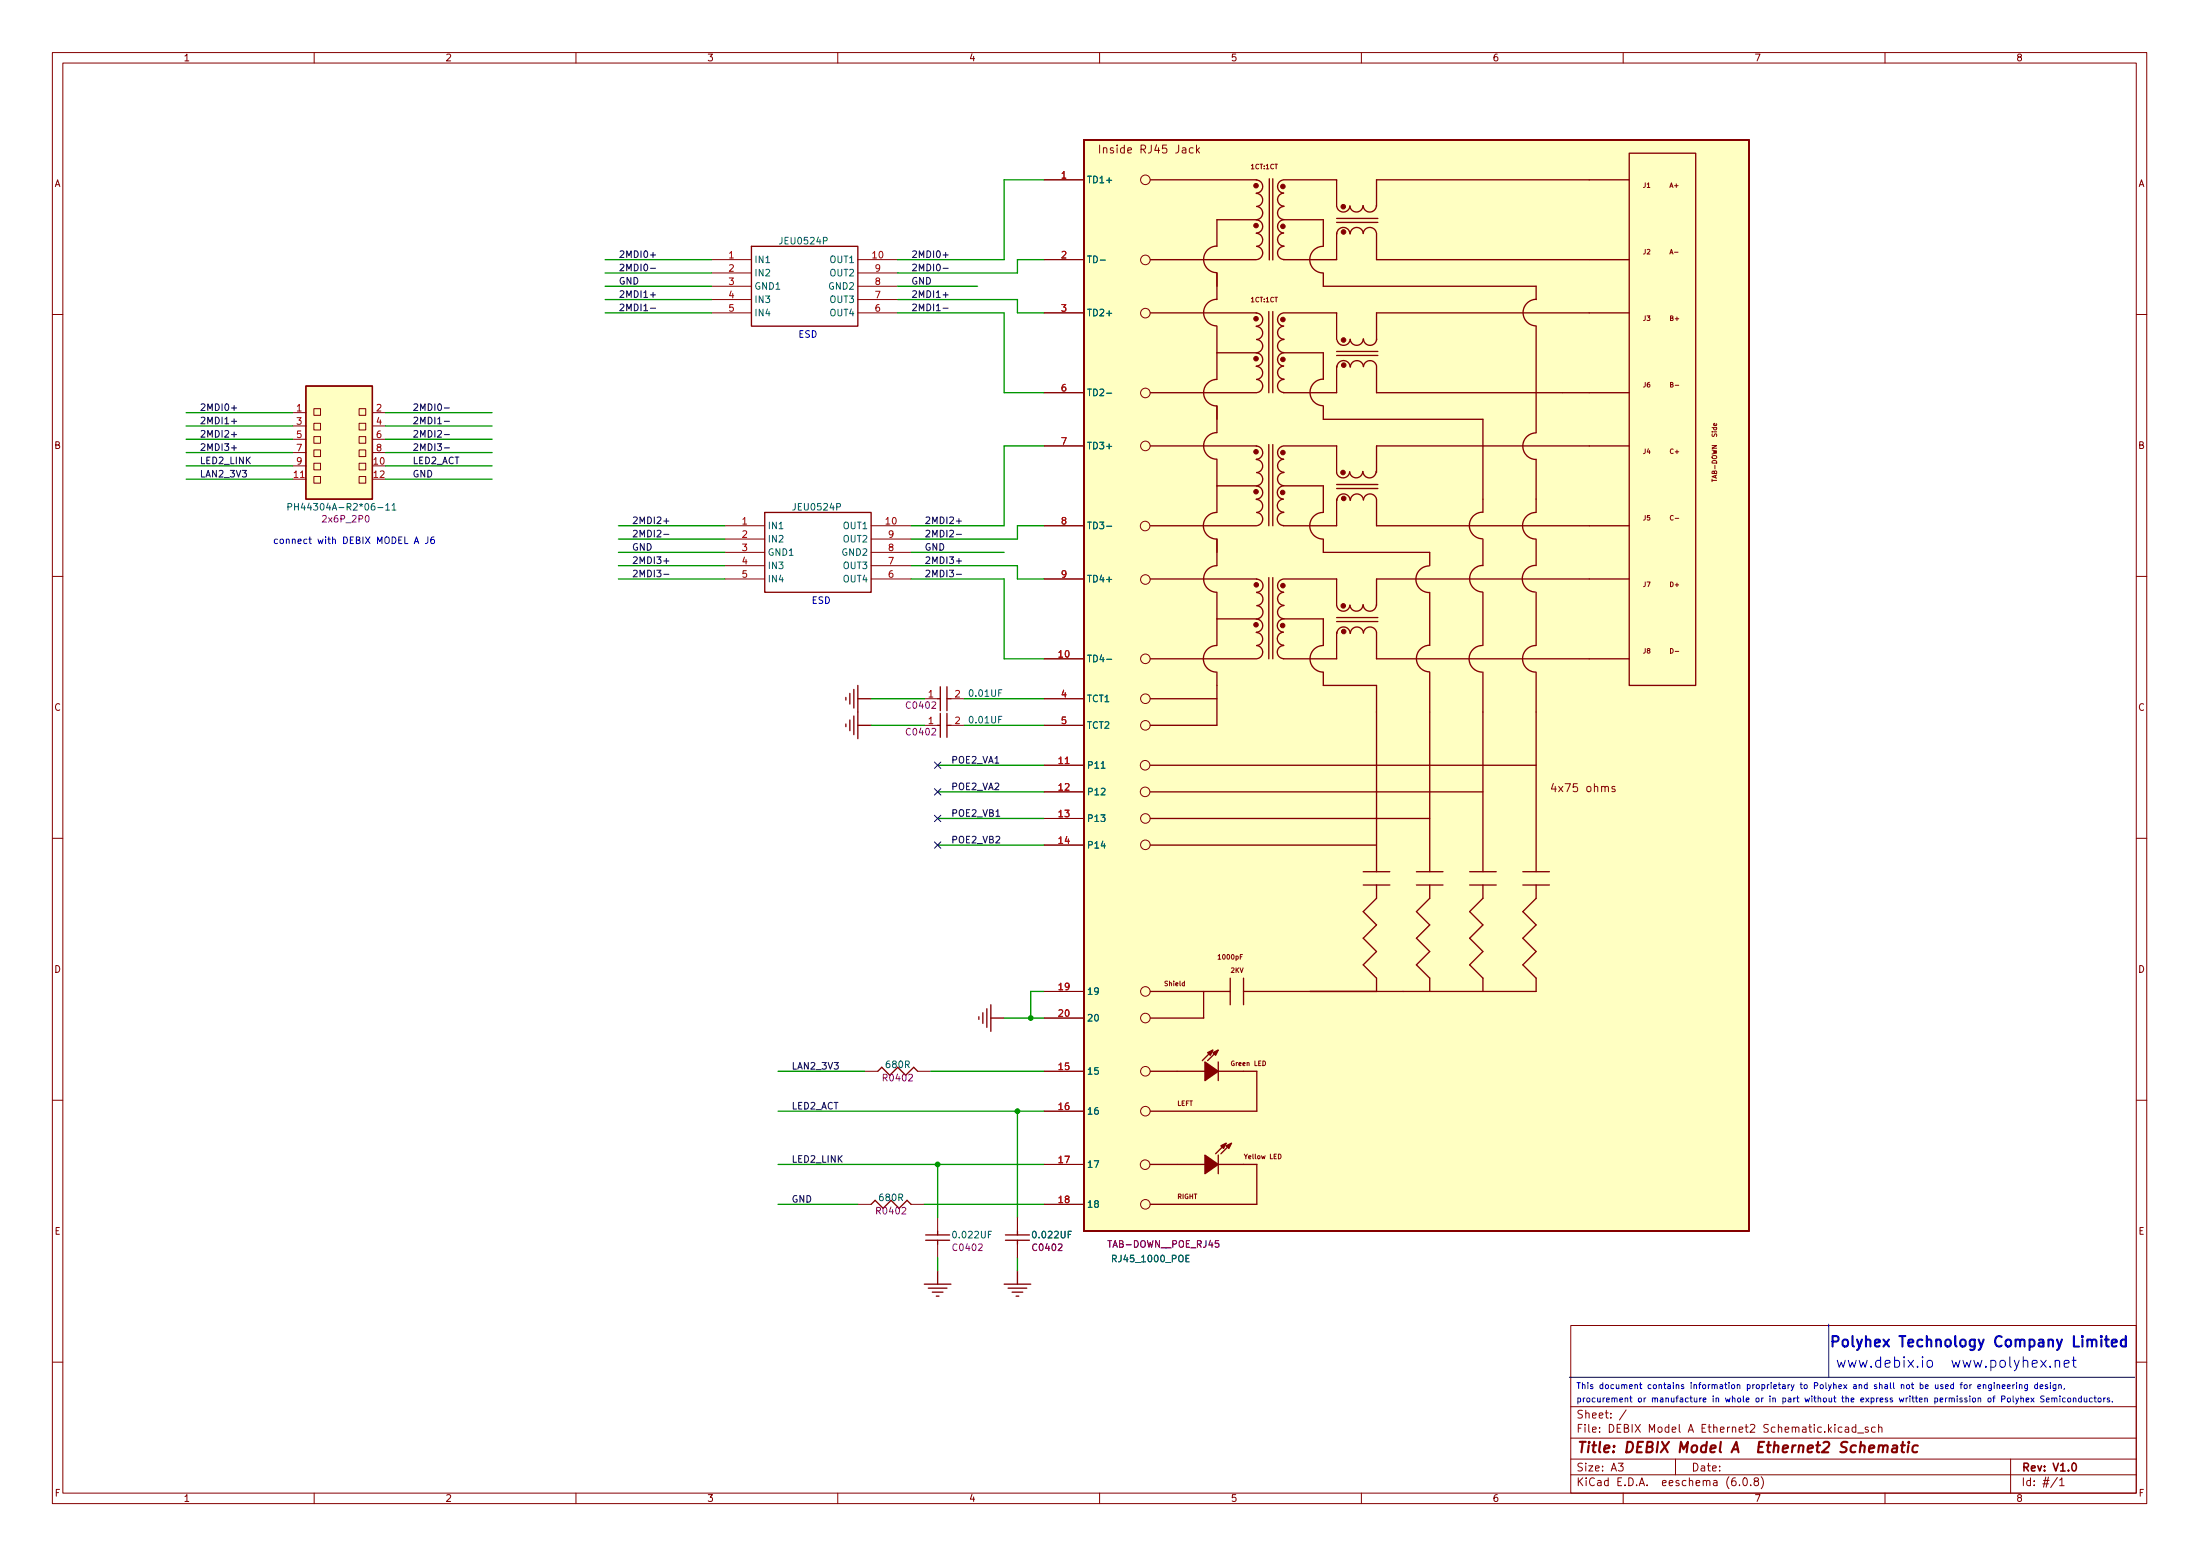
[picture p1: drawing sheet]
<svg xmlns="http://www.w3.org/2000/svg" width="420mm" height="297mm" viewBox="0 0 420 297" stroke-linecap="round" stroke-linejoin="round" font-family="sans-serif">
<g fill="none" stroke="#840000" stroke-width=".19">
<path d="M10 10h400v277h-400zM12 12h396v273h-396zM60 10v2M110 10v2M160 10v2M210 10v2M260 10v2M310 10v2M360 10v2M199.4 34.3h7.6M210 27.7v1.5M228.5 27.7v1.5"/>
<path d="M228.7 28.6l.4 .6M229.1 28.2l-.6 .6M135.9 49.6h7.6M135.9 59.7h7.6M135.9 52.1h7.6M135.9 54.6h7.6M135.9 57.2h7.6M163.8 49.6h7.6M163.8 59.7h7.6M163.8 52.1h7.6M163.8 54.6h7.6M163.8 57.2h7.6"/>
<path d="M199.4 49.6h7.6M199.4 59.7h7.6M10 60h2M55.9 78.8h2.5M59.9 78h1.3v1.3h-1.3zM68.6 78h1.2v1.3h-1.2zM71.1 78.8h2.6M199.4 75h7.6M408 60h2M55.9 91.5h2.5M55.9 81.3h2.5M55.9 83.9h2.5"/>
<path d="M55.9 86.4h2.5M55.9 88.9h2.5M59.9 91h1.3v1.2h-1.3zM59.9 88.4h1.3v1.3h-1.3zM59.9 85.9h1.3v1.3h-1.3zM59.9 83.3h1.3v1.3h-1.3zM59.9 80.8h1.3v1.3h-1.3zM68.6 91h1.2v1.2h-1.2zM68.6 88.4h1.2v1.3h-1.2zM68.6 85.9h1.2v1.3h-1.2zM68.6 83.3h1.2v1.3h-1.2zM68.6 80.8h1.2v1.3h-1.2z"/>
<path d="M71.1 81.3h2.6M71.1 83.9h2.6M71.1 86.4h2.6M199.4 85.1h7.6M327 91.5v.5M327.8 80.9l.1 .2-.2 .2-.4-.1v-.3l.2-.1 .1 .5M10 110h2M138.4 100.4h7.6M138.4 110.5h7.6M138.4 102.9h7.6M138.4 105.4h7.6M138.4 108h7.6"/>
<path d="M166.4 100.4h7.6M166.4 110.5h7.6M166.4 102.9h7.6M166.4 105.4h7.6M166.4 108h7.6M199.4 100.4h7.6M199.4 110.5h7.6M408 110h2M176.5 133.4h2.6M176.5 138.5h2.6M181.6 133.4h2.5M181.6 138.5h2.5"/>
<path d="M199.4 133.4h7.6M199.4 125.8h7.6M199.4 138.5h7.6M199.4 146.1h7.6M199.4 151.2h7.6M199.4 156.2h7.6M308.4 150.2l-.3-.1-.3 .2 .1 .3 .5 .1v.4h-.6M10 160h2M199.4 161.3h7.6M408 160h2M199.4 189.3h7.6M199.4 194.3h7.6"/>
<path d="M10 210h2M165.1 204.5h2.5M175.3 204.5h2.5M199.4 204.5h7.6M199.4 212.1h7.6M408 210h2M163.8 229.9h2.6M174 229.9h2.5M179.1 232.4v2.6M179.1 237.5v2.6M194.3 232.4v2.6M194.3 237.5v2.6"/>
<path d="M199.4 222.3h7.6M199.4 229.9h7.6M244.1 220.3a.45 .45 0 0 1 .6 .5 .45 .45 0 0 1-.6 .4zM300 253h108v32h-108zM10 260h2M300 278.5h108M300 274.5h108M300 268.5h108M309.1 279.3h.9l-.5 .6 .4 .1v.7l-.2 .1-.6-.1M310.6 269.1l-1.3 2M320 278.5v3M350.4 271.9v.2"/>
<path d="M351.8 272.5l-.4-.1-.3 .3 .1 .6h.6M352.4 272.5h.6l.1 .9M353.1 272.8h-.5a.29 .29 0 0 0-.3 .3 .29 .29 0 0 0 .3 .3l.5-.1M354.4 272.5l-.4-.1-.3 .3 .1 .6h.6M354.4 271.9v1.5M354.8 273.6h1.1M356.8 272.5l-.4-.1-.2 .2 .1 .2 .5 .2v.3h-.6M358.1 272.5l-.4-.1-.3 .3 .2 .6h.5M358.8 272.6l.2-.2 .4 .1v.9M358.8 271.9v1.5M384 278.5v6.5M408 260h2"/>
<path d="M60 285v2M110 285v2M160 285v2M210 285v2M260 285v2M300 281.5h108M310 285v2M331.4 282.1a.59 .59 0 0 0-.7 .7v.5l.2 .2 .4 .1 .2-.1 .1-.5-.2-.2-.4-.1-.3 .3M332.2 283.5v.1M333.1 282.2l.1-.1a.8 .8 0 0 1 .5 .8 .8 .8 0 0 1-.5 .7 1 1 0 0 1-.1-1.4zM334.4 283.5v.1M335.3 282.8l-.3-.3 .1-.2 .2-.2 .4 .1 .2 .2-.1 .2-.7 .2-.1 .2 .1 .5 .2 .1 .4-.1 .2-.2-.1-.4-.2-.1"/>
<path d="M336.4 281.9a1.73 1.73 0 0 1 0 2.3M360 285v2M392.9 282l-1.3 2M393.4 282.5l.4-.4v1.5M393.4 283.6h.8"/>
<circle cx="218.7" cy="34.3" r=".91"/>
<circle cx="218.7" cy="59.8" r=".91"/>
<circle cx="218.7" cy="49.6" r=".91"/>
<circle cx="218.7" cy="75" r=".91"/>
<circle cx="218.7" cy="85.1" r=".91"/>
<circle cx="218.7" cy="100.4" r=".91"/>
<circle cx="218.7" cy="110.6" r=".91"/>
<circle cx="218.7" cy="133.4" r=".91"/>
<circle cx="218.7" cy="125.8" r=".91"/>
<circle cx="218.7" cy="138.5" r=".91"/>
<circle cx="218.7" cy="151.2" r=".91"/>
<circle cx="218.7" cy="146.1" r=".91"/>
<circle cx="218.7" cy="156.2" r=".91"/>
<circle cx="218.7" cy="161.3" r=".91"/>
<circle cx="218.7" cy="194.3" r=".91"/>
<circle cx="218.7" cy="189.3" r=".91"/>
<circle cx="218.7" cy="204.5" r=".91"/>
<circle cx="218.7" cy="212.1" r=".91"/>
<circle cx="218.7" cy="222.3" r=".91"/>
<circle cx="218.7" cy="229.9" r=".91"/>
</g>
<path d="M395.9 279.4l.1-.1a.8 .8 0 0 1 .6 .8 .8 .8 0 0 1-.6 .7 1 1 0 0 1-.1-1.4z" fill="none" stroke="#840000" stroke-width=".3"/>
<path d="M358.8 276.1a.49 .49 0 0 1 .9 .1l-.2 1M358.9 275.9l-.2 1.3M359.7 276.2a.51 .51 0 0 1 .8-.2l-.1 1.2M361.5 276h.8l-.1 1.2M362.3 276.4l-.7 .1a.4 .4 0 0 0-.3 .3 .4 .4 0 0 0 .2 .4l.7-.1M363 275.9h.8M363.4 275.2l-.2 1.8 .1 .1 .3 .1M364.5 275.9l-.2 1.3M364.6 275.2l-.1 .2M366.3 276a.66 .66 0 0 0-1 .3l-.1 .6 .2 .2h.7" fill="none" stroke="#840000" stroke-width=".4"/>
<g fill="none" stroke="#840000" stroke-width=".25">
<path d="M207 26.8h127v208.2h-127zM207 26.7h127v208.3h-127zM219.7 34.3h20.3M239.9 34.4a1.26 1.26 0 0 1 1.3 1.2 1.26 1.26 0 0 1-1.3 1.3M239.9 36.9a1.25 1.25 0 0 1 1.2 1.2 1.25 1.25 0 0 1-1.1 1.3M240 39.4a1.27 1.27 0 0 1 1.1 1.2 1.27 1.27 0 0 1-.9 1.3M242.4 34.1v15.5M243.1 34.1v15.5M245 34.4a1.27 1.27 0 0 0-1 1.3 1.27 1.27 0 0 0 1.2 1.2M245.1 36.9a1.25 1.25 0 0 0-1.1 1.3 1.25 1.25 0 0 0 1.2 1.2M245.1 34.3h10.2v5.1M245.2 39.4a1.26 1.26 0 0 0-1.2 1.3 1.26 1.26 0 0 0 1.2 1.2"/>
<path d="M257.8 39.3a1.27 1.27 0 0 1-1.2 1.2 1.27 1.27 0 0 1-1.3-1M260.3 39.3a1.25 1.25 0 0 1-1.2 1.2 1.25 1.25 0 0 1-1.3-1.1M262.9 39.2a1.26 1.26 0 0 1-1.3 1.3 1.26 1.26 0 0 1-1.3-1.2M311.1 29.2h12.7v101.6h-12.7zM311.1 34.3h-48.2v5.1M143.5 47h20.3v15.3h-20.3zM219.7 49.6h20.3M219.7 59.7h20.3M232.4 57.1a2.54 2.54 0 0 0-2.5 2.6 2.54 2.54 0 0 0 2.4 2.5M232.4 47a2.54 2.54 0 0 0-2.5 2.5 2.54 2.54 0 0 0 2.4 2.6M232.4 52.1v5.1M239.9 59.8a1.25 1.25 0 0 1 1.3 1.2 1.25 1.25 0 0 1-1.3 1.3"/>
<path d="M239.9 42a1.26 1.26 0 0 1 1.3 1.2 1.26 1.26 0 0 1-1.3 1.3M239.9 44.5a1.25 1.25 0 0 1 1.2 1.2 1.25 1.25 0 0 1-1.1 1.3M240 47a1.27 1.27 0 0 1 1.1 1.2 1.27 1.27 0 0 1-.9 1.3M240 41.9h-7.6v5.1M242.3 59.5v15.5M243.1 59.5v15.5M245 59.8a1.27 1.27 0 0 0-1 1.3 1.27 1.27 0 0 0 1.2 1.2M245 42a1.27 1.27 0 0 0-1 1.3 1.27 1.27 0 0 0 1.2 1.2M245.1 44.5a1.25 1.25 0 0 0-1.1 1.3 1.25 1.25 0 0 0 1.2 1.2M245.1 41.9h7.6v5.1M245.1 59.7h10.2v5.1M245.2 47a1.25 1.25 0 0 0-1.2 1.3 1.25 1.25 0 0 0 1.2 1.2"/>
<path d="M252.7 47a2.54 2.54 0 0 0-2.6 2.5 2.54 2.54 0 0 0 2.5 2.6M252.7 52.1v2.5h40.7v2.6M255.3 44.5v5.1h-10.2M255.3 42.5h7.8M255.3 41.7h7.8M257.8 44.6a1.26 1.26 0 0 0-1.3-1.2 1.26 1.26 0 0 0-1.2 1.3M260.3 44.5a1.25 1.25 0 0 0-1.2-1.1 1.25 1.25 0 0 0-1.2 1.2M262.8 44.4a1.27 1.27 0 0 0-1.3-1 1.27 1.27 0 0 0-1.2 1.2M262.9 44.5v5.1h48.2M293.4 57.1a2.54 2.54 0 0 0-2.5 2.6 2.54 2.54 0 0 0 2.4 2.5M311.1 59.7h-48.2v5.1M58.4 73.7h12.7v21.6h-12.7z"/>
<path d="M219.7 75h20.3M232.4 72.4a2.54 2.54 0 0 0-2.5 2.5 2.54 2.54 0 0 0 2.4 2.6M232.4 62.3v10.1M232.4 77.5v5.1M232.4 67.3h7.6M239.9 67.4a1.25 1.25 0 0 1 1.3 1.2 1.25 1.25 0 0 1-1.3 1.3M239.9 69.9a1.25 1.25 0 0 1 1.2 1.2 1.25 1.25 0 0 1-1.1 1.3M239.9 62.3a1.25 1.25 0 0 1 1.2 1.2 1.25 1.25 0 0 1-1.1 1.3M240 72.4a1.27 1.27 0 0 1 1.1 1.2 1.27 1.27 0 0 1-.9 1.3M240 64.8a1.27 1.27 0 0 1 1.1 1.2 1.27 1.27 0 0 1-.9 1.3M245 67.4a1.27 1.27 0 0 0-1 1.3 1.27 1.27 0 0 0 1.2 1.2M245.1 69.9a1.25 1.25 0 0 0-1.1 1.3 1.25 1.25 0 0 0 1.2 1.2"/>
<path d="M245.1 62.3a1.25 1.25 0 0 0-1.1 1.3 1.25 1.25 0 0 0 1.2 1.2M245.1 67.3h7.6v5.1M245.2 72.4a1.25 1.25 0 0 0-1.2 1.3 1.25 1.25 0 0 0 1.2 1.2M245.2 64.8a1.25 1.25 0 0 0-1.2 1.3 1.25 1.25 0 0 0 1.2 1.2M252.7 72.4a2.54 2.54 0 0 0-2.5 2.5 2.54 2.54 0 0 0 2.5 2.6M252.7 77.5v2.5h30.5v17.8M255.3 69.9v5.1h-10.2M255.3 67.9h7.8M255.3 67.1h7.8M257.8 70.1a1.26 1.26 0 0 0-1.2-1.3 1.26 1.26 0 0 0-1.3 1.3M257.9 64.8a1.27 1.27 0 0 1-1.2 1.1 1.27 1.27 0 0 1-1.3-1M260.3 64.7a1.25 1.25 0 0 1-1.1 1.2 1.25 1.25 0 0 1-1.3-1.1"/>
<path d="M260.4 70a1.25 1.25 0 0 0-1.3-1.2 1.25 1.25 0 0 0-1.2 1.3M262.9 69.8a1.27 1.27 0 0 0-1.3-1 1.27 1.27 0 0 0-1.2 1.2M262.9 69.9v5.1h48.2M262.9 64.7a1.26 1.26 0 0 1-1.2 1.2 1.26 1.26 0 0 1-1.3-1.2M293.4 62.3v20.3M146 97.8h20.4v15.3h-20.4zM219.7 85.1h20.3M232.3 97.8a2.54 2.54 0 0 0-2.5 2.5 2.54 2.54 0 0 0 2.5 2.6M232.4 82.6a2.54 2.54 0 0 0-2.5 2.5 2.54 2.54 0 0 0 2.4 2.6M232.4 87.7v10.1M232.4 92.7h7.6M239.9 92.8a1.25 1.25 0 0 1 1.3 1.2 1.25 1.25 0 0 1-1.3 1.3"/>
<path d="M239.9 85.2a1.25 1.25 0 0 1 1.3 1.2 1.25 1.25 0 0 1-1.3 1.3M239.9 95.3a1.25 1.25 0 0 1 1.2 1.2 1.25 1.25 0 0 1-1.1 1.3M239.9 87.7a1.25 1.25 0 0 1 1.2 1.2 1.25 1.25 0 0 1-1.1 1.3M240 97.8a1.27 1.27 0 0 1 1.1 1.2 1.27 1.27 0 0 1-.9 1.3M240 90.2a1.27 1.27 0 0 1 1.1 1.2 1.27 1.27 0 0 1-.9 1.3M242.3 84.9v15.5M243.1 84.9v15.5M244.9 92.8a1.27 1.27 0 0 0-1 1.3 1.27 1.27 0 0 0 1.2 1.2M245 85.2a1.27 1.27 0 0 0-1 1.3 1.27 1.27 0 0 0 1.2 1.2M245.1 95.3a1.25 1.25 0 0 0-1.2 1.3 1.25 1.25 0 0 0 1.3 1.2M245.1 87.7a1.25 1.25 0 0 0-1.1 1.3 1.25 1.25 0 0 0 1.2 1.2M245.1 92.7h7.6v5.1"/>
<path d="M245.1 85.1h10.2v5.1M245.2 97.8a1.25 1.25 0 0 0-1.3 1.3 1.25 1.25 0 0 0 1.3 1.2M245.2 90.2a1.25 1.25 0 0 0-1.2 1.3 1.25 1.25 0 0 0 1.2 1.2M252.7 97.8a2.54 2.54 0 0 0-2.6 2.5 2.54 2.54 0 0 0 2.5 2.6M255.3 95.3v5.1h-10.2M255.3 93.3h7.8M255.3 92.5h7.8M257.8 90.1a1.27 1.27 0 0 1-1.2 1.1 1.27 1.27 0 0 1-1.3-1M257.8 95.5a1.26 1.26 0 0 0-1.2-1.2 1.26 1.26 0 0 0-1.3 1.2M260.2 90a1.25 1.25 0 0 1-1.1 1.2 1.25 1.25 0 0 1-1.3-1.1M260.4 95.4a1.25 1.25 0 0 0-1.3-1.1 1.25 1.25 0 0 0-1.2 1.2M260.4 95.5a1.26 1.26 0 0 1 1.2-1.2 1.26 1.26 0 0 1 1.3 1v5.1h48.2"/>
<path d="M262.8 90a1.25 1.25 0 0 1-1.2 1.2 1.25 1.25 0 0 1-1.3-1.2M283.1 97.8a2.54 2.54 0 0 0-2.5 2.5 2.54 2.54 0 0 0 2.5 2.6M293.3 97.8a2.54 2.54 0 0 0-2.5 2.5 2.54 2.54 0 0 0 2.4 2.6M293.4 82.6a2.54 2.54 0 0 0-2.6 2.6 2.54 2.54 0 0 0 2.5 2.5M293.4 87.7v10.1M311.1 85.1h-48.2v5.1M219.7 100.4h20.3M219.7 110.5h20.3M232.4 108a2.54 2.54 0 0 0-2.5 2.5 2.54 2.54 0 0 0 2.4 2.6M232.4 102.9v5.1M232.4 113.1v10.1M232.4 118.1h7.6"/>
<path d="M239.9 118.2a1.25 1.25 0 0 1 1.3 1.2 1.25 1.25 0 0 1-1.3 1.3M240 110.6a1.25 1.25 0 0 1 1.2 1.2 1.25 1.25 0 0 1-1.2 1.3M240 113.1a1.25 1.25 0 0 1 1.2 1.2 1.25 1.25 0 0 1-1.1 1.3M240 115.6a1.27 1.27 0 0 1 1.2 1.2 1.27 1.27 0 0 1-1 1.3M242.3 110.3v15.5M243.1 110.3v15.5M244.9 118.2a1.27 1.27 0 0 0-1 1.3 1.27 1.27 0 0 0 1.2 1.2M245 110.6a1.27 1.27 0 0 0-1 1.3 1.27 1.27 0 0 0 1.2 1.2M245.1 113.1a1.25 1.25 0 0 0-1.1 1.3 1.25 1.25 0 0 0 1.2 1.2M245.1 118.1h7.6v5.1a2.54 2.54 0 0 0-2.5 2.5 2.54 2.54 0 0 0 2.5 2.6M245.1 110.5h10.2v5.1M245.2 115.6a1.25 1.25 0 0 0-1.2 1.3 1.25 1.25 0 0 0 1.2 1.2"/>
<path d="M252.7 102.9v2.5h20.3v2.6M255.3 118.7h7.8M255.3 117.9h7.8M257.8 115.5a1.27 1.27 0 0 1-1.2 1.2 1.27 1.27 0 0 1-1.3-1M260.3 115.5a1.25 1.25 0 0 1-1.2 1.2 1.25 1.25 0 0 1-1.3-1.1M262.9 115.4a1.26 1.26 0 0 1-1.3 1.3 1.26 1.26 0 0 1-1.3-1.2M272.9 108a2.54 2.54 0 0 0-2.5 2.6 2.54 2.54 0 0 0 2.5 2.5M273 113.1v10.1M283.2 107.9a2.54 2.54 0 0 0-2.5 2.6 2.54 2.54 0 0 0 2.4 2.5M283.2 102.9v5.1M283.2 113.1v10.1M293.2 107.9a2.54 2.54 0 0 0-2.5 2.6 2.54 2.54 0 0 0 2.5 2.5"/>
<path d="M293.4 102.9v5.1M293.4 113.1v10.1M311.1 110.5h-48.2v5.1M161.5 133.1v.5M161.5 138.2v.5M162.3 132.4v2M162.3 137.5v2M163.1 131.6v3.6M163.1 136.7v3.5M163.8 133.4h2.6M163.8 138.5h2.6M163.8 130.8v10.2"/>
<path d="M179.1 133.4h.5M179.1 138.5h.5M179.6 131.1v4.6M179.6 136.2v4.6M180.8 133.4h.8M180.8 131.1v4.6M180.8 136.2v4.6M180.8 138.5h.8M219.7 125.8h20.3M219.7 133.4h12.7M232.3 123.2a2.54 2.54 0 0 0-2.5 2.5 2.54 2.54 0 0 0 2.5 2.6M232.4 128.3v10.2h-12.7"/>
<path d="M239.9 120.7a1.25 1.25 0 0 1 1.2 1.2 1.25 1.25 0 0 1-1.1 1.3M240 123.2a1.27 1.27 0 0 1 1.1 1.2 1.27 1.27 0 0 1-.9 1.3M245.1 120.7a1.25 1.25 0 0 0-1.2 1.3 1.25 1.25 0 0 0 1.3 1.2M245.2 123.2a1.25 1.25 0 0 0-1.3 1.3 1.25 1.25 0 0 0 1.3 1.2M252.7 128.3v2.5h10.2v35.6M255.3 120.7v5.1h-10.2M257.8 120.9a1.26 1.26 0 0 0-1.2-1.2 1.26 1.26 0 0 0-1.3 1.2M260.4 120.8a1.25 1.25 0 0 0-1.3-1.1 1.25 1.25 0 0 0-1.2 1.2M260.4 120.9a1.26 1.26 0 0 1 1.2-1.2 1.26 1.26 0 0 1 1.3 1v5.1h48.2M273 123.2a2.54 2.54 0 0 0-2.5 2.5 2.54 2.54 0 0 0 2.5 2.6M273 128.3v38.1M283.1 123.2a2.54 2.54 0 0 0-2.5 2.5 2.54 2.54 0 0 0 2.4 2.6"/>
<path d="M283.2 128.3v38.1M293.3 123.2a2.54 2.54 0 0 0-2.5 2.5 2.54 2.54 0 0 0 2.4 2.6M293.4 128.3v38.1M219.7 156.2h53.3M219.7 151.2h63.5M219.7 146.1h73.7M219.7 161.3h43.2M260.3 168.9h5.1M260.3 166.4h5.1M262.9 168.9v2.6l-2.6 2.5 2.6 2.6-2.6 2.5 2.6 2.5-2.6 2.6 2.6 2.5v2.6M270.5 168.9h5.1M270.5 166.4h5.1"/>
<path d="M273 168.9v2.6l-2.5 2.5 2.5 2.6-2.5 2.5 2.5 2.5-2.5 2.6 2.5 2.5v2.6M280.7 168.9h5M280.7 166.4h5M283.2 168.9v2.6l-2.5 2.5 2.5 2.6-2.5 2.5 2.5 2.5-2.5 2.6 2.5 2.5v2.6M290.8 168.9h5.1M290.8 166.4h5.1M293.4 168.9v2.6l-2.6 2.5 2.6 2.6-2.6 2.5 2.6 2.5-2.6 2.6 2.6 2.5v2.6h-55.9M186.9 194.1v.5M187.7 193.3v2.1M188.5 192.6v3.5M189.2 191.8v5.1M189.2 194.3h2.6"/>
<path d="M219.7 189.3h15.2M229.9 189.3v5h-10.2M234.9 186.7v5.1M237.5 186.7v5.1M167.6 204.5l.8-.8 1.5 1.6 1.5-1.6 1.6 1.6 1.5-1.6 .8 .8M219.7 204.5h10.4M231.1 201l-1.5 1.5M232.2 204.5h7.8v7.6h-20.3M232.2 201l-1.6 1.5M232.7 202.7v3.6M233.7 218.7l-1.5 1.6M234.7 218.7l-1.5 1.6"/>
<path d="M166.4 229.9l.7-.8 1.6 1.6 1.5-1.6 1.5 1.6 1.5-1.6 .8 .8M176.8 236.8h4.6M176.8 235.7h4.6M179.1 235v.7M179.1 236.8v.7M192 236.8h4.6M192 235.7h4.6M194.3 235v.7M194.3 236.8v.7M219.7 222.3h10.4M232.2 222.3h7.8v7.6h-20.3M232.7 220.5v3.6"/>
<path d="M176.5 245.1h5.1M177.3 245.9h3.5M178.1 246.7h2M178.8 247.4h.5M179.1 242.6v2.5M191.8 245.1h5M192.5 245.9h3.6M193.3 246.7h2M194.1 247.4h.5M194.3 242.6v2.5"/>
</g>
<g fill="#ffffc2" stroke="#ffffc2" stroke-width=".19">
<path d="M311.1 29.2h12.7v101.6h-12.7z"/>
<path d="M207 26.8h127v208.2h-127z"/>
<path d="M207 26.7h127v208.3h-127z"/>
<path d="M58.4 73.7h12.7v21.6h-12.7z"/>
</g>
<g fill="#840000" stroke="#840000" stroke-width=".19">
<circle cx="239.9" cy="119.3" r=".43"/>
<circle cx="239.9" cy="93.9" r=".43"/>
<circle cx="239.9" cy="86.2" r=".43"/>
<circle cx="239.9" cy="68.5" r=".43"/>
<circle cx="239.9" cy="60.8" r=".43"/>
<circle cx="239.9" cy="43.1" r=".43"/>
<circle cx="239.9" cy="35.4" r=".43"/>
<circle cx="239.9" cy="111.6" r=".43"/>
<circle cx="245" cy="119.4" r=".43"/>
<circle cx="245" cy="94" r=".43"/>
<circle cx="245" cy="111.8" r=".43"/>
<circle cx="245" cy="86.4" r=".43"/>
<circle cx="245" cy="68.6" r=".43"/>
<circle cx="245" cy="61" r=".43"/>
<circle cx="245" cy="43.2" r=".43"/>
<circle cx="245" cy="35.6" r=".43"/>
<circle cx="256.5" cy="90.2" r=".43"/>
<circle cx="256.5" cy="115.7" r=".43"/>
<circle cx="256.5" cy="39.5" r=".43"/>
<circle cx="256.6" cy="64.9" r=".43"/>
<circle cx="256.6" cy="44.3" r=".43"/>
<circle cx="256.6" cy="120.6" r=".43"/>
<circle cx="256.6" cy="95.2" r=".43"/>
<circle cx="256.6" cy="69.7" r=".43"/>
</g>
<g fill="#840000" stroke="#840000" stroke-width=".25">
<path d="M230.6 201l1-.6-.5 1.1z"/>
<path d="M231.6 201l1.1-.6-.5 1.1z"/>
<path d="M230.1 220.5l2.6 1.8-2.6 1.8z"/>
<path d="M230.1 202.7l2.6 1.8-2.6 1.8z"/>
<path d="M233.2 218.7l1-.5-.5 1z"/>
<path d="M234.2 218.7l1-.5-.5 1z"/>
</g>
<g fill="none" stroke="#006464" stroke-width=".19">
<path d="M210.1 49.7h1M211.3 75.1h1M55 96.8l.6-.1 .1-.2v-.3l-.7-.1v1.3M56.3 96.1v1.3M56.3 96.7h.7M73.7 96.5l.3-.4v1.3M73.7 97.4h.7M74.9 96.5l.4-.4v1.3M74.9 97.4h.7M211.3 100.5h1M211.3 125.9h1M210.3 146.7h.7"/>
<path d="M227.1 239.6h-.6v1.3h.6"/>
</g>
<g fill="none" stroke="#0f0f0f" stroke-width=".19">
<path d="M124.2 48.7h1M124.2 58.8h1M124.2 56.3h1M124.2 51.2h1M180.1 48.7h1M180.1 58.8h1M180.1 56.3h1M180.1 51.2h1M44.2 77.9h1M84.9 77.9h.9M44.2 80.4h1M44.2 85.5h1"/>
<path d="M44.2 83h1M84.9 80.4h.9M84.9 85.5h.9M84.9 83h.9M126.8 99.5h.9M182.7 99.5h.9M126.8 109.6h.9M126.8 102h.9M126.8 107.1h.9M182.7 109.6h.9M182.7 102h.9M182.7 107.1h.9"/>
<path d="M190.2 155.8h.7"/>
</g>
<g fill="none" stroke="#0000c2" stroke-width=".19">
<path d="M79.1 103.8l.4-1.3 .5 1.3M79.2 103.4h.6M81.7 102.5v1.1l-.5 .2M82.9 102.5l-.4 .1a.85 .85 0 0 0 0 1.2l.4-.2 .1-.4-.3-.2h-.2l-.2 .2M349.2 252.8v10.1M389.7 259.7l1.1 1.3M390.8 259.7l-1.1 1.3M392.5 259.9a.5 .5 0 0 1 .9 .1v1M392.5 259.7v1.3M395.7 259.7h.8M396 259v1.7l.1 .2 .4 .1M375.2 264.4l.1-.1 .4 .1-.1 .6h-.4z"/>
<path d="M376.2 264.3v.8M376.5 264.3l-.3 .2M377.7 264.7l.6-.1-.1-.2-.3-.1-.2 .2 .1 .5h.4M378.8 264.4h.4l.1 .7M378.8 264.3v.8M380.3 264.3v1l-.2 .2-.3-.1M380.3 264.4l-.3-.1-.2 .2 .1 .5h.4M380.9 263.9v.2M380.9 264.3v.8M381.4 264.4h.4l.1 .7M381.4 264.3v.8M382.3 267.1l.5-.1 .1-.4-.6-.1v1.1"/>
<path d="M382.4 264.7l.5-.1v-.2l-.3-.1-.2 .2v.5h.5M383.4 264.7l.5-.1v-.2l-.4-.1-.1 .2v.5h.5M383.5 266.9h.3l.2 .2v.3l-.2 .2-.4-.2zM384.4 264.3v.8M384.5 266.5v1l.1 .1M384.7 264.3l-.3 .2M385 266.9l.2 .7M385.1 263.9v.2M385.1 264.3v.8M385.5 266.9l-.4 1-.1 .1M385.7 264.4h.4l.1 .7M385.7 264.3v.8"/>
<path d="M385.9 267l.5-.1v.7M385.9 266.5v1.1M386.9 267.3l.6-.2-.1-.2h-.3l-.2 .1 .1 .6h.4M387.2 264.3v1l-.2 .2-.3-.1M387.2 264.4l-.3-.1-.2 .2 .1 .5h.4M387.9 266.9l.6 .7M388.5 266.9l-.6 .7M389.1 264.4l-.3-.1-.2 .2 .1 .5h.4M389.1 263.9v1.2M389.6 264.7l.6-.1-.1-.2-.3-.1-.2 .2 .1 .5h.4M390.4 266.5h-.5l-.2 .2 .1 .3 .5 .2v.3l-.6 .1M390.8 267.3l.6-.2-.1-.2h-.3l-.2 .1 .1 .6h.4"/>
<path d="M391 264.4l-.2-.1-.2 .2 .1 .2 .3 .1v.2h-.4M391.5 260.8v.2v-.1v-.1v.2M391.6 263.9v.2M391.6 264.3v.8M391.9 267l.4-.1 .1 .7M391.9 266.9v.7M392.4 267l.1-.1h.3v.7M392.6 264.3v1l-.2 .2-.3-.1M392.6 264.4l-.3-.1-.2 .2 .1 .5h.4M393.2 264.4h.4l.1 .7M393.2 264.3v.8M393.4 266.5v.1"/>
<path d="M393.4 266.9v.7M394.2 260.3l1-.1-.1-.4-.6-.1-.3 .3 .1 .9h.8M394.3 265l-.1 .3M394.4 266.9h-.3l-.2 .2 .1 .5h.4M395 266.9h.3l.2 .2v.3l-.2 .2-.4-.2zM396 267l.4-.1 .1 .7M396 266.9v.7M397.5 266.9h-.3l-.2 .2 .1 .5h.4M397.5 266.5v1.1M398 266.9l.1 .7 .4-.1M398.5 266.9v.7M399.6 266.9h-.3l-.3 .2 .1 .5h.5"/>
<path d="M399.9 266.9h.4M400.1 266.5v1l.2 .1M400.8 266.9h.3l.2 .2v.3l-.2 .2-.4-.2zM401.8 266.9v.7M402.1 266.9l-.3 .2M402.9 266.9h-.3l-.2 .1 .1 .2 .4 .1v.3h-.5M403.4 267.5v.1"/>
</g>
<path d="M401.3 255.1h-.1l.1 .1v-.1v.1M401.3 255.7v1.4M402 255.7h.7M402.3 255.1v1.7l.1 .2 .3 .1M403.3 256.4l1-.2-.1-.4-.6-.1-.3 .3 .1 1h.8M406 255.8l-.6-.1-.4 .4v.6l.2 .3h.8M406 255.1v2" fill="none" stroke="#0000c2" stroke-width=".4"/>
<path d="M299.7 262.9h108" fill="none" stroke="#000" stroke-width=".19"/>
<g fill="none" stroke="#009600" stroke-width=".25">
<path d="M199.4 34.3h-7.6v15.3h-20.4M115.6 57.2h20.3M115.6 59.7h20.3M115.6 49.6h20.3M115.6 52.1h20.3M115.6 54.6h20.3M171.4 57.2h22.9v2.5h5.1M171.4 59.7h20.4v15.3h7.6M171.4 54.6h15.3M199.4 49.6h-5.1v2.5h-22.9M35.6 78.8h20.3M73.7 78.8h20.3"/>
<path d="M35.6 86.4h20.3M35.6 88.9h20.3M35.6 83.9h20.3M35.6 91.5h20.3M35.6 81.3h20.3M73.7 86.4h20.3M73.7 88.9h20.3M73.7 83.9h20.3M73.7 91.5h20.3M73.7 81.3h20.3M199.4 85.1h-7.6v15.3h-17.8M118.1 110.5h20.3"/>
<path d="M118.1 108h20.3M118.1 105.4h20.3M118.1 102.9h20.3M118.1 100.4h20.3M174 110.5h17.8v15.3h7.6M174 108h20.3v2.5h5.1M174 105.4h17.8M199.4 100.4h-5.1v2.5h-20.3M166.4 138.5h10.1M166.4 133.4h10.1M184.1 138.5h15.3M184.1 133.4h15.3"/>
<path d="M179.1 146.1h20.3M179.1 151.2h20.3M179.1 156.2h20.3M179.1 161.3h20.3M191.8 194.3h7.6M199.4 189.3h-2.6v5M148.6 204.5h16.5M148.6 212.1h50.8M177.8 204.5h21.6M194.3 212.1v20.3M148.6 229.9h15.2M148.6 222.3h50.8"/>
<path d="M176.5 229.9h22.9M179.1 222.3v10.1M179.1 240.1v2.5M194.3 240.1v2.5"/>
</g>
<path d="M178.5 145.5l1.2 1.2M178.5 155.6l1.2 1.3M178.5 150.6l1.2 1.2M179.7 145.5l-1.2 1.2M179.7 155.6l-1.2 1.3M179.7 150.6l-1.2 1.2M178.5 160.7l1.2 1.2M179.7 160.7l-1.2 1.2" fill="none" stroke="#000084" stroke-width=".19"/>
<g fill="#009600" stroke="#009600" stroke-width=".19">
<circle cx="196.8" cy="194.3" r=".46"/>
<circle cx="194.3" cy="212.1" r=".46"/>
<circle cx="179.1" cy="222.3" r=".46"/>
</g>
<g font-size="2.8" fill="#0000c2">
<text x="349.2" y="257.1">Polyhex Technology Company Limited</text>
<text x="350.5" y="261.1">www.debix.io www.polyhex.net</text>
</g>
<text font-size="2.8" fill="#840000" x="301" y="277.3">Title: DEBIX Model A Ethernet2 Schematic</text>
<g font-size="2.1" fill="#840000">
<text x="211" y="29.3">Inside RJ45 Jack</text>
<text x="296.9" y="151.2">4x75 ohms</text>
<text x="301" y="273.5">File: DEBIX Model A Ethernet2 Schematic.kicad_sch</text>
<text x="301" y="270.8">Sheet: /</text>
<text x="301" y="280.9">Size: A3</text>
<text x="323" y="280.9">Date:</text>
<text x="386" y="280.9">Rev: V1.0</text>
<text x="301" y="283.7">KiCad E.D.A. eeschema (6.0.8)</text>
<text x="386" y="283.7">Id: #/1</text>
</g>
<g font-size="1.8" fill="#840000">
<text x="35" y="11.7">1</text>
<text x="85" y="11.7">2</text>
<text x="135" y="11.7">3</text>
<text x="185" y="11.7">4</text>
<text x="235" y="11.7">5</text>
<text x="285" y="11.7">6</text>
<text x="335" y="11.7">7</text>
<text x="385" y="11.7">8</text>
<text x="10.3" y="35.7">A</text>
<text x="408.3" y="35.7">A</text>
<text x="10.3" y="85.7">B</text>
<text x="408.3" y="85.7">B</text>
<text x="10.3" y="135.7">C</text>
<text x="408.3" y="135.7">C</text>
<text x="10.3" y="185.7">D</text>
<text x="408.3" y="185.7">D</text>
<text x="10.4" y="235.7">E</text>
<text x="408.4" y="235.7">E</text>
<text x="10.4" y="285.7">F</text>
<text x="35" y="286.7">1</text>
<text x="85" y="286.7">2</text>
<text x="135" y="286.7">3</text>
<text x="185" y="286.7">4</text>
<text x="235" y="286.7">5</text>
<text x="285" y="286.7">6</text>
<text x="335" y="286.7">7</text>
<text x="385" y="286.7">8</text>
<text x="408.4" y="285.7">F</text>
</g>
<g font-size="1.8" fill="#a90000">
<text x="202.7" y="34.1">1</text>
<text x="139.2" y="49.3">1</text>
<text x="139.2" y="51.9">2</text>
<text x="166.7" y="49.3">10</text>
<text x="167.1" y="51.9">9</text>
<text x="202.7" y="49.3">2</text>
<text x="139.2" y="54.4">3</text>
<text x="139.2" y="56.9">4</text>
<text x="139.2" y="59.5">5</text>
<text x="167.1" y="59.5">6</text>
<text x="167.1" y="56.9">7</text>
<text x="167.1" y="54.4">8</text>
<text x="202.7" y="59.5">3</text>
<text x="202.7" y="74.7">6</text>
<text x="56.7" y="78.5">1</text>
<text x="56.7" y="81.1">3</text>
<text x="56.7" y="83.6">5</text>
<text x="71.9" y="78.5">2</text>
<text x="71.9" y="81.1">4</text>
<text x="71.9" y="83.6">6</text>
<text x="56.7" y="86.1">7</text>
<text x="56.7" y="88.7">9</text>
<text x="71.4" y="88.7">10</text>
<text x="71.9" y="86.1">8</text>
<text x="202.7" y="84.9">7</text>
<text x="56.2" y="91.2">11</text>
<text x="71.4" y="91.2">12</text>
<text x="141.7" y="100.1">1</text>
<text x="169.2" y="100.1">10</text>
<text x="202.7" y="100.1">8</text>
<text x="141.7" y="102.7">2</text>
<text x="141.7" y="105.2">3</text>
<text x="141.7" y="107.7">4</text>
<text x="169.7" y="107.7">7</text>
<text x="169.7" y="105.2">8</text>
<text x="169.7" y="102.7">9</text>
<text x="141.7" y="110.3">5</text>
<text x="169.7" y="110.3">6</text>
<text x="202.7" y="110.3">9</text>
<text x="202.2" y="125.5">10</text>
<text x="177.3" y="133.1">1</text>
<text x="182.4" y="133.1">2</text>
<text x="202.7" y="133.1">4</text>
<text x="177.3" y="138.2">1</text>
<text x="182.4" y="138.2">2</text>
<text x="202.7" y="138.2">5</text>
<text x="202.2" y="145.8">11</text>
<text x="202.2" y="150.9">12</text>
<text x="202.2" y="156">13</text>
<text x="202.2" y="161.1">14</text>
<text x="202.2" y="189">19</text>
<text x="202.2" y="194.1">20</text>
<text x="202.2" y="204.3">15</text>
<text x="202.2" y="211.9">16</text>
<text x="202.2" y="222">17</text>
<text x="202.2" y="229.7">18</text>
</g>
<g font-size="1.8" fill="#006464">
<text x="207.5" y="35">TD1+</text>
<text x="149.2" y="46.6">JEU0524P</text>
<text x="144" y="50.2">IN1</text>
<text x="144" y="52.7">IN2</text>
<text x="158.6" y="50.2">OUT1</text>
<text x="158.6" y="52.7">OUT2</text>
<text x="207.5" y="50.2">TD-</text>
<text x="144" y="55.3">GND1</text>
<text x="144" y="57.8">IN3</text>
<text x="158.4" y="55.3">GND2</text>
<text x="158.6" y="57.8">OUT3</text>
<text x="144" y="60.4">IN4</text>
<text x="158.6" y="60.4">OUT4</text>
<text x="207.5" y="60.4">TD2+</text>
<text x="207.5" y="75.6">TD2-</text>
<text x="207.5" y="85.8">TD3+</text>
<text x="56.9" y="97.4">PH44304A-R2*06-11</text>
<text x="146.6" y="101">IN1</text>
<text x="151.7" y="97.4">JEU0524P</text>
<text x="161.1" y="101">OUT1</text>
<text x="207.5" y="101">TD3-</text>
<text x="146.6" y="103.5">IN2</text>
<text x="146.6" y="106.1">GND1</text>
<text x="160.9" y="106.1">GND2</text>
<text x="161.1" y="103.5">OUT2</text>
<text x="146.6" y="108.6">IN3</text>
<text x="146.6" y="111.2">IN4</text>
<text x="161.1" y="111.2">OUT4</text>
<text x="161.1" y="108.6">OUT3</text>
<text x="207.5" y="111.2">TD4+</text>
<text x="207.5" y="126.4">TD4-</text>
<text x="185.3" y="133">0.01UF</text>
<text x="207.5" y="134">TCT1</text>
<text x="185.3" y="138.1">0.01UF</text>
<text x="207.5" y="139.1">TCT2</text>
<text x="207.5" y="146.7">P11</text>
<text x="207.5" y="151.8">P12</text>
<text x="207.5" y="156.9">P13</text>
<text x="207.5" y="162">P14</text>
<text x="207.5" y="189.9">19</text>
<text x="207.5" y="195">20</text>
<text x="169.3" y="203.9">680R</text>
<text x="207.5" y="205.1">15</text>
<text x="207.5" y="212.8">16</text>
<text x="207.5" y="222.9">17</text>
<text x="168.1" y="229.3">680R</text>
<text x="207.5" y="230.5">18</text>
<text x="182.2" y="236.4">0.022UF</text>
<text x="197.5" y="236.4">0.022UF</text>
<text x="212.8" y="240.9">RJ45_1000_POE</text>
</g>
<g font-size="1.8" fill="#0f0f0f">
<text x="118.1" y="51.8">2MDI0-</text>
<text x="118.1" y="49.2">2MDI0+</text>
<text x="174" y="49.2">2MDI0+</text>
<text x="174" y="51.8">2MDI0-</text>
<text x="118.1" y="56.8">2MDI1+</text>
<text x="118.1" y="59.4">2MDI1-</text>
<text x="118.1" y="54.3">GND</text>
<text x="174" y="59.4">2MDI1-</text>
<text x="174" y="56.8">2MDI1+</text>
<text x="174" y="54.3">GND</text>
<text x="38.1" y="78.4">2MDI0+</text>
<text x="38.1" y="83.5">2MDI2+</text>
<text x="38.1" y="81">2MDI1+</text>
<text x="78.7" y="78.4">2MDI0-</text>
<text x="78.7" y="81">2MDI1-</text>
<text x="78.7" y="83.5">2MDI2-</text>
<text x="38.1" y="88.6">LED2_LINK</text>
<text x="38.1" y="86">2MDI3+</text>
<text x="78.7" y="86">2MDI3-</text>
<text x="78.7" y="88.6">LED2_ACT</text>
<text x="38.1" y="91.1">LAN2_3V3</text>
<text x="78.7" y="91.1">GND</text>
<text x="120.6" y="100">2MDI2+</text>
<text x="176.5" y="100">2MDI2+</text>
<text x="120.6" y="102.6">2MDI2-</text>
<text x="120.6" y="107.6">2MDI3+</text>
<text x="120.6" y="105.1">GND</text>
<text x="176.5" y="107.6">2MDI3+</text>
<text x="176.5" y="105.1">GND</text>
<text x="176.5" y="102.6">2MDI2-</text>
<text x="120.6" y="110.2">2MDI3-</text>
<text x="176.5" y="110.2">2MDI3-</text>
<text x="181.6" y="145.7">POE2_VA1</text>
<text x="181.6" y="155.9">POE2_VB1</text>
<text x="181.6" y="150.8">POE2_VA2</text>
<text x="181.6" y="161">POE2_VB2</text>
<text x="151.1" y="204.2">LAN2_3V3</text>
<text x="151.1" y="211.8">LED2_ACT</text>
<text x="151.1" y="221.9">LED2_LINK</text>
<text x="151.1" y="229.6">GND</text>
</g>
<g font-size="1.8" fill="#0000c2">
<text x="152.4" y="64.5">ESD</text>
<text x="52.1" y="103.8">connect with DEBIX MODEL A J6</text>
<text x="154.9" y="115.3">ESD</text>
</g>
<g font-size="1.8" fill="#840084">
<text x="61.9" y="99.7">2x6P_2P0</text>
<text x="173.3" y="135.3">C0402</text>
<text x="173.3" y="140.4">C0402</text>
<text x="168.8" y="206.4">R0402</text>
<text x="167.6" y="231.8">R0402</text>
<text x="182.2" y="238.8">C0402</text>
<text x="197.4" y="238.8">C0402</text>
<text x="211.9" y="238.2">TAB-DOWN__POE_RJ45</text>
</g>
<g font-size="1.6" fill="#0000c2">
<text x="301" y="267.7">procurement or manufacture in whole or in part without the express written permission of Polyhex Semiconductors.</text>
<text x="301" y="265.2">This document contains information proprietary to Polyhex and shall not be used for engineering design,</text>
</g>
<g font-size="1.2" fill="#840000">
<text x="238.9" y="32.3">1CT:1CT</text>
<text x="313.8" y="35.8">J1</text>
<text x="318.9" y="35.8">A+</text>
<text x="313.8" y="48.5">J2</text>
<text x="319.1" y="48.5">A-</text>
<text x="238.9" y="57.7">1CT:1CT</text>
<text x="313.8" y="61.2">J3</text>
<text x="319" y="61.2">B+</text>
<text x="313.8" y="73.9">J6</text>
<text x="319.2" y="73.9">B-</text>
<text x="313.8" y="86.6">J4</text>
<text x="319" y="86.6">C+</text>
<text x="327.9" y="91.4" transform="rotate(-90 327.9 91.4)">TAB-DOWN Side</text>
<text x="313.8" y="99.3">J5</text>
<text x="319.2" y="99.3">C-</text>
<text x="313.8" y="112">J7</text>
<text x="319" y="112">D+</text>
<text x="313.8" y="124.7">J8</text>
<text x="319.2" y="124.7">D-</text>
<text x="232.8" y="183.2">1000pF</text>
<text x="235.1" y="185.7">2KV</text>
<text x="222.5" y="188.2">Shield</text>
<text x="235.2" y="203.5">Green LED</text>
<text x="224.8" y="211.1">LEFT</text>
<text x="237.8" y="221.3">Yellow LED</text>
<text x="224.8" y="228.9">RIGHT</text>
</g>
</svg>
